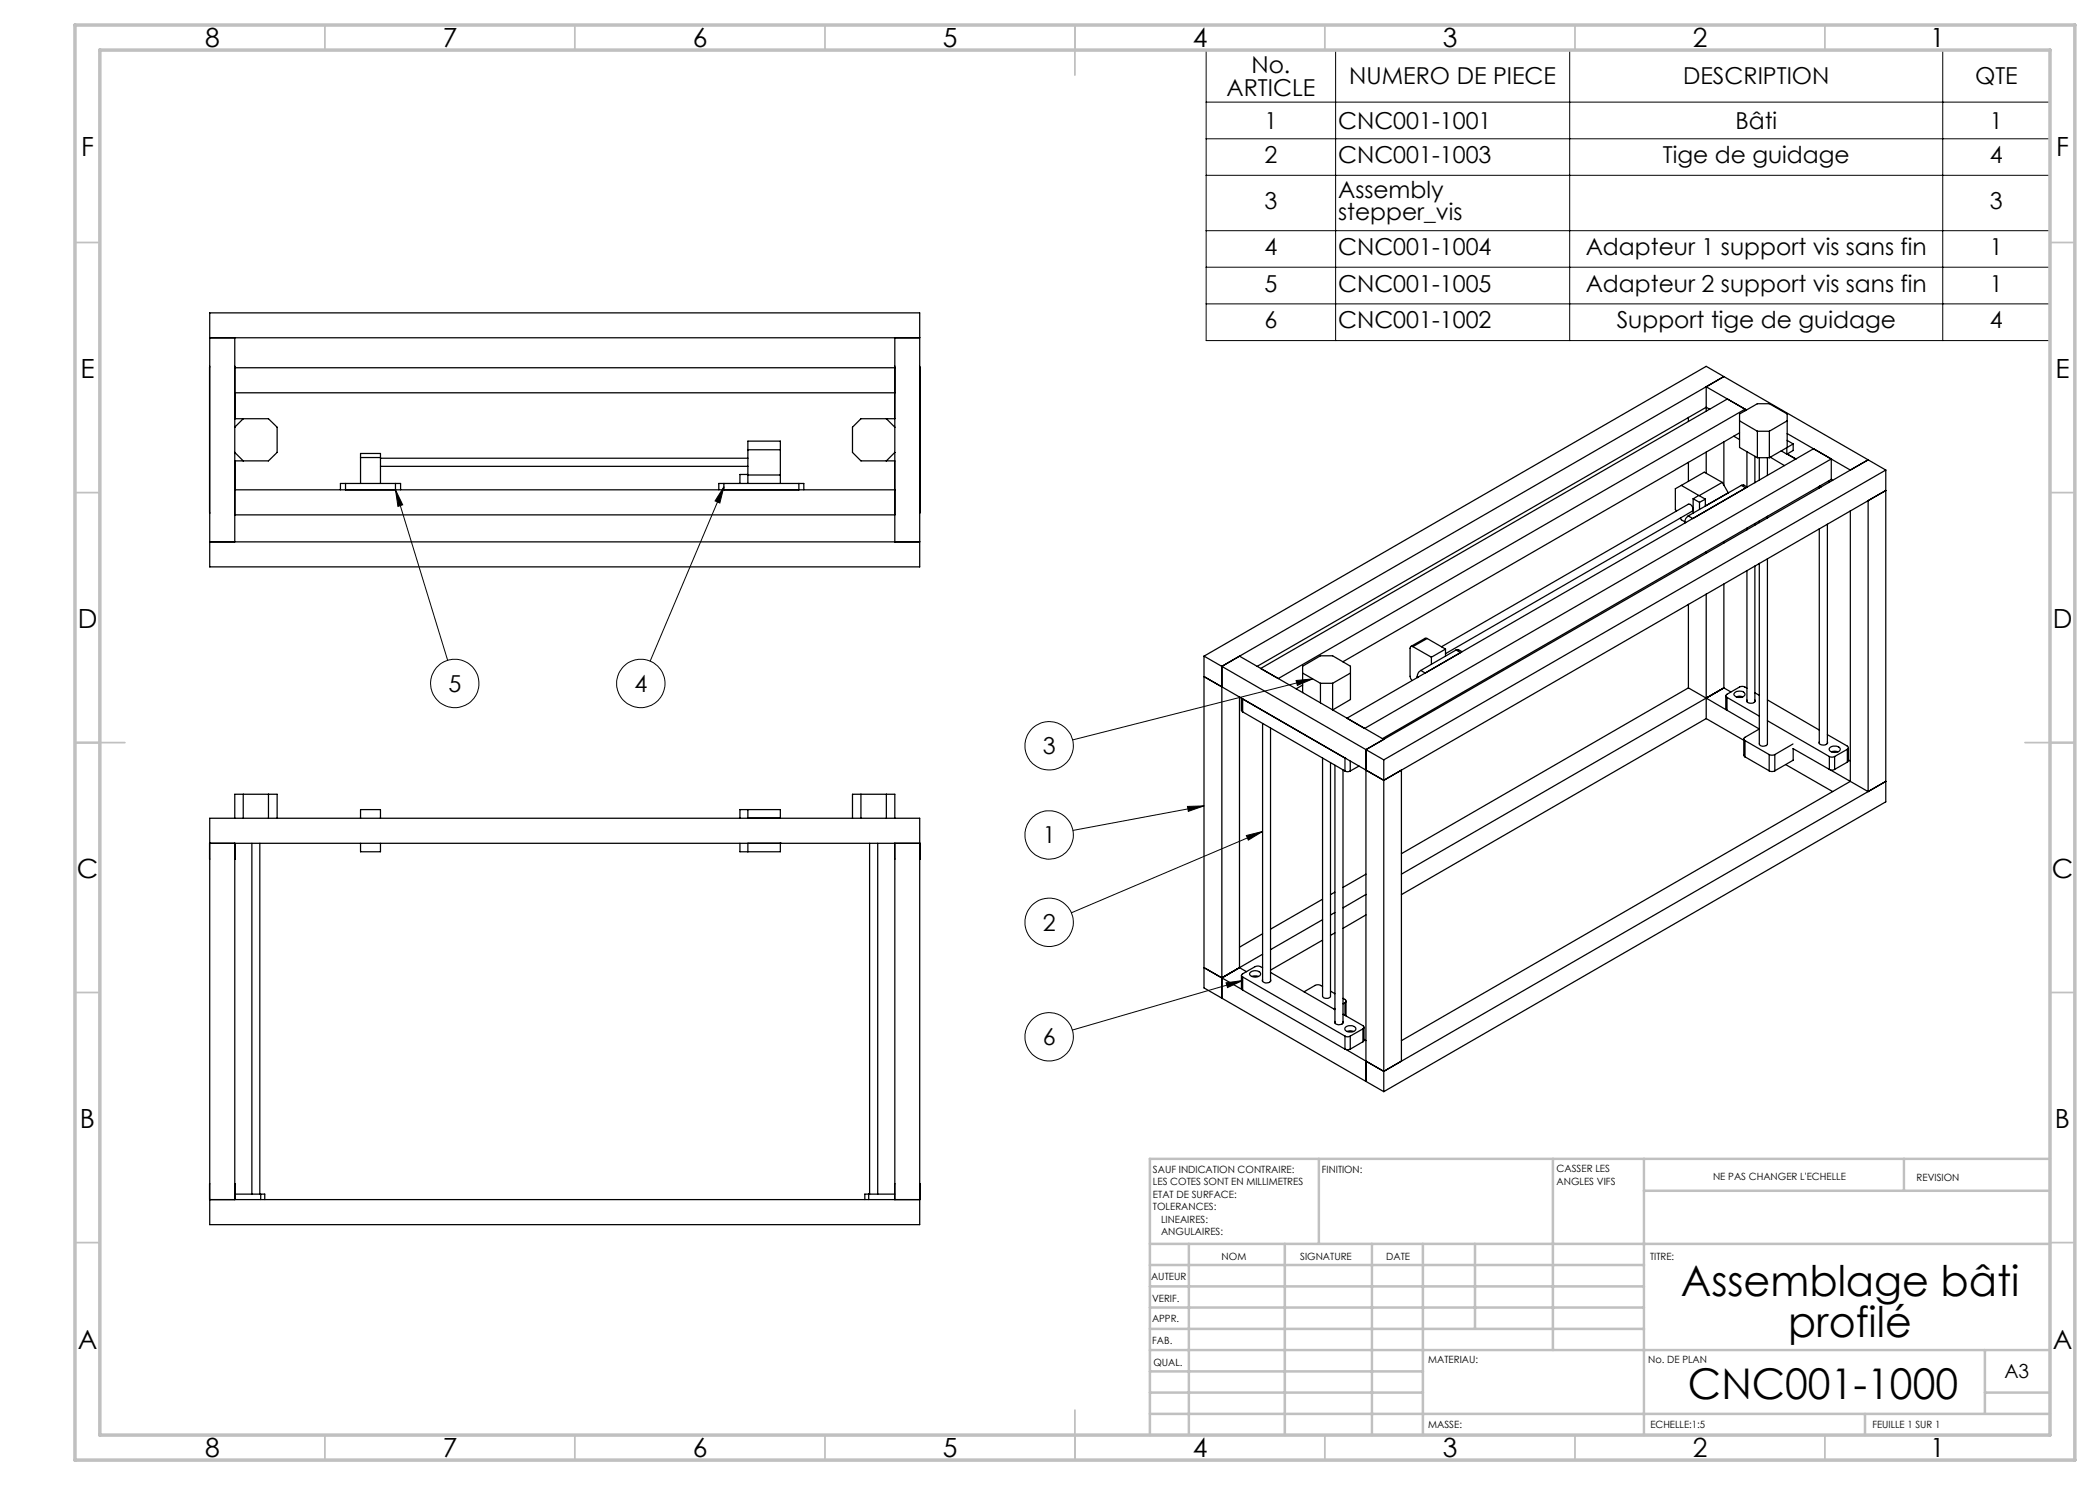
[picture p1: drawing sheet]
<svg xmlns="http://www.w3.org/2000/svg" width="420mm" height="297mm" viewBox="0 0 420 297" stroke-linecap="round" stroke-linejoin="round" font-family="sans-serif">
<g fill="none" stroke="#000" stroke-width=".25">
<path d="M41.9 73.2v29.5M41.9 62.6h142v50.8h-142zM41.9 67.6h142M47 73.2v.4M47 67.6v40.8M47 78.6h132M47 73.6h132M47 78.6v5.1M179 73.2l-.1 .3M179 67.6v40.8M183.9 73.2v29.5M341.2 77.4l3.6-2.1-100.4 58"/>
<path d="M341.2 77.4v4.9M341.2 77.4l8.1 4.6M47 83.7h6.7l1.7 1.7v5.1l-1.7 1.7h-6.7M47 98h132M47 90.5l1.6 1.7M47 92.2v5.8M48.6 83.7l-1.6 1.7M69.1 96.7h-1v1.3M69.1 96.7v1.3M69.1 96.7h10M72.1 91.5v-.8h4v.8M72.1 91.5v5.2"/>
<path d="M72.1 91.5h4M76.1 91.5v5.2M76.1 91.6h73.5M76.1 93.3h73.5M79.1 96.7h1v1.3M79.1 96.7v1.3M144.8 96.7h-1v1.3M144.8 96.7h15M144.8 96.7v1.3M148 96.7v-1.8h1.6v-6.7h6.5v8.5M149.6 90h6.5M156.1 95h-6.5v1.7"/>
<path d="M159.8 96.7h1v1.3M159.8 96.7v1.3M177.3 83.7l1.7 1.7M179 83.7h-6.8l-1.7 1.7v5.1l1.7 1.7h6.8M179 90.5l-1.7 1.7M336.3 97.1l3.5 2-1.2 .7M336.3 97.1l-1.2 .7v4.1l.2 .3M337.7 83.5v.8M337.7 92.5v3.8M338.6 99.8l1.3 .7M338.6 99.8v2.8M341.1 99.8l-1.2 .7"/>
<path d="M341.1 99.8v1.4M341.2 90.4v4.2M341.9 81.8l-.7-.3-89.8 51.8M344.5 96.5l-3.6-2.1-4.6 2.7M344.5 96.5l-4.7 2.6 1.3 .7M344.5 96.5l1.2 2.1M344.8 88.4v8.6M346.7 87.2l1.2 .7M347.9 84.2l3.6 2.1M347.9 86.6l-79.3 45.8M348.3 97.1l.4-.1 .8 .4M348.3 97.1l.8 .5-10.5 6.1-1-.5"/>
<path d="M348.3 97.1l-10.7 6.1M349 81.8v.4M349.4 90.3v7.1M351 91.3v5.3M351.5 86.3h2.4M351.5 86.3v5.2M351.5 91.5h2.4M351.9 91.5v4.5M353.5 91.5v3.6M353.9 86.3v5.2M354 91.4l2.9 1.7M356.2 90.2l1.2 .6"/>
<path d="M357.4 90.8v-1.3l-3.5 2M357.4 90.8l1.8 1M357.4 84.2l-3.5 2.1M357.4 88.1l1.2 .7M357.4 86.7l12.7 7.3 3.5-2-100.4 57.9M358.6 88.8l-1.2 .7v-6.7l-3.5-2.1h-2.4l-3.6 2.1v6.7l3.6 2M358.6 88.8v1.3l-1.2 .7M363.9 97.3v.3M364 97.2l.3 .2M365.9 96.1v.3M366.3 91.8l-93.4 53.9M366.3 91.8l-3.6-2.1-93.3 53.9"/>
<path d="M366.3 95.9l-89.8 51.8M366.3 91.8v4.1M366.3 95.9l.2 .2M377.2 94l-36-20.7-100.4 57.9M377.2 94l-100.4 58M377.2 94v66.4l-100.4 57.9M41.9 108.4h142M47 103h132M336.1 103.6l.2 .4 .6 .3M336.9 104.4v.2M336.9 104.4l.2 .1M337.6 103.2a1.6 1.6 0 0 0-.7 1.2"/>
<path d="M337.7 112.4v.3M339.9 100.5v1.4M341.2 110.3v.4M341.2 118.8v24.9M344.8 108.3v.3M344.8 116.8v20.8M349.4 105.6v.4M349.4 114.1v26.2M351 104.7v.3M351 113.2v27.1M351.9 104.2v.3M353.5 111.8v37a.98 .98 0 0 1-1.6 0v-36.1"/>
<path d="M353.5 103.3v.3M363.9 105.8v42.9M365.5 104.8v43.9M370.1 102.2v54.1M240.8 131.2l3.6 2.1M240.8 131.2v66.4l3.6 2M240.8 135.3l36 20.8M244.4 133.3v66.3M244.4 133.3l3.5-2.1 28.9 16.7-3.6 2M244.4 133.3l28.8 16.6M247.9 139.4v54.1l1.4 .8M248.3 139.6v2.5l.2 .3"/>
<path d="M248.4 139.7l.1 .1M248.5 139.8l20.5 11.8M248.5 139.8v2.6M252.1 133.7l93.4-53.9 3.5 2-93.3 53.9zM260.5 138.5v-5.3l3.6-2h2.4l3.6 2v6.7l-3.5 2.1M260.5 134.6l3.6 2.1M260.5 137l-1.3 .8M264.1 136.7h2.4M264.1 136.7v3.9M266.5 136.7v5.3M270.1 134.6l-3.6 2.1M282.6 129.3a.35 .35 0 0 0-.4 0 .35 .35 0 0 0-.2 .3v5.7l.4 .8"/>
<path d="M282.6 129.3l3.7 2.1M283.5 135.3v.2M283.5 135.3l.1 .1M284.2 134.1a1.38 1.38 0 0 0-.7 1.2M285.4 127.7h-.4l-2.8 1.6M285.4 127.7l-2.8 1.6M285.4 127.7l3.7 2.1M286.3 131.4v1.5M288.3 129.4l49.3-28.5a.92 .92 0 0 1 .9 1.3l-49.4 28.5M289.1 129.8l-2.8 1.6M289.1 129.8v1.4M291.2 130l.4-.1 .8 .4"/>
<path d="M291.2 130l.9 .5-7.1 4.1-.8-.5M291.2 130l-7 4.1M337.7 137.6l-57.4 33.1M337.7 137.6l3.5 2M337.7 120.9v16.7M341.2 139.6l4 2.4M344.8 137.6l-64.5 37.2M344.8 137.6l1.4 .8M344.8 137.6l-3.6 2M345.2 139.2v2.6l.2 .3M345.4 139.5l6.5 3.7M345.4 139.5v2.6"/>
<path d="M347 138.5a1.36 1.36 0 0 1 2 .3 1.29 1.29 0 0 1-2.2 0zM347.2 139.4l.7-.2 .6 .2M349.4 137.7l-.7-.4h-.5l-2.8 1.5a.33 .33 0 0 0-.2 .4 .33 .33 0 0 0 .2 .3M351 138.6l.9 .5M353.5 140l10.4 6M48.6 158.9v4.8M53.7 158.9v4.8M172.2 158.9v4.8M177.3 158.9v4.8M248.5 142.4l20.5 11.8M252.5 144.7v51.5M254.1 145.6v50.6"/>
<path d="M264.5 151.6v47.6a.92 .92 0 0 0 1.6 0v-46.7M267 153.1v51.5M268.6 154v50.6M269 151.6l.2 .1M269 154.2l.4 .1 .7-.1M269 151.6v2.6M270.1 152.2v2M271.8 153.2l-1.7 1M273.2 149.9l3.6 2.1M273.2 149.9v66.4M276.8 156.1l100.4-58-3.6 2v58.2M276.8 152v66.3"/>
<path d="M276.8 156.1l3.5-2.1v58.2l-3.5 2.1M341.2 143.7l-60.9 35.2M341.2 143.7l7.6 4.4M345.4 142.1l6.5 3.7-2.9 1.7a.35 .35 0 0 0-.2 .3 .35 .35 0 0 0 .2 .3M348.8 147.8v3.3l.2 .3M349 148.1l4.8 2.8M349 151.4l4.8 2.8M349 148.1v3.3M349.4 140a.77 .77 0 0 0 1.2 .6l.3-.2 .1-.4M353.5 144.1l12.4 7.2M353.8 150.9l.6 .2 .6-.2M353.8 154.2l.5 .1 .7-.1"/>
<path d="M353.8 150.9v3.3M355 150.9v3.3M357.2 152.9l9.3 5.4M358.6 149.7l7.3 4.2M358.6 148.8l-3.6 2.1M358.6 149.7v2.3l-3.6 2.2M363.9 148.4a.77 .77 0 0 0 1.2 .6l.4-.4v-.2M365.5 146.9l4 2.3a.34 .34 0 0 1 .2 .3 .34 .34 0 0 1-.2 .4M365.9 151.3l.5 .1 .5-.1M365.9 153.9l.4 .1 .6-.1M365.9 151.3v2.6M366 149.5a1.33 1.33 0 0 1 2.1 .4 1.29 1.29 0 0 1-2.3 0z"/>
<path d="M366.1 154l4 2.3M366.3 150.4l.6-.2 .7 .2M366.9 151.3v2.6M369.5 149.9l-2.6 1.4M369.5 149.9v2.5M369.5 152.4l-2.6 1.5M369.7 149.5v2.7l-.2 .2M369.7 152l.4 .2M370.1 156.3l3.5 2M370.1 156.3l-89.8 51.8M373.6 158.3l3.6-2-100.4 58M41.9 171.8v-3.1h142.1l-.1 3.1"/>
<path d="M41.9 163.7h142v81.2h-142zM47 163.7v-4.8h8.4v4.8M47 168.7v71.2M47 168.7v3.1M50.4 168.7v70.1M52 168.7v70.1M72.1 163.7v-1.8h4v1.8M72.1 168.7v1.7h4v-1.7M148 163.7v-1.8h8.1v1.8M148 168.7v1.7h8.1v-1.7M149.6 161.9v1.7h6.5M149.6 168.7v1.7"/>
<path d="M156.1 168.7h.1M170.5 163.7v-4.8h8.5v4.8M173.9 168.7v70.1M175.5 168.7v70.1M178.9 168.7l.1 71.2M178.9 171.8h.1M264.5 179.8l-10.4 6M267 178.4l-.9 .5M273.2 178.9l-4.6 2.7M273.2 174.8l-4.6 2.7M240.8 193.5l7.6 4.4M244.4 199.6l28.8 16.7"/>
<path d="M248.3 195.1v2.6l.2 .3M248.5 195.4v2.6M248.5 195.4l20.5 11.8M248.5 198l20.5 11.8M250.1 194.4a1.36 1.36 0 0 1 2 .4 1.26 1.26 0 0 1-2.2 0zM250.4 195.3l.4-.1 .9 .1M252.5 193.6l-.8-.4-.6 .1-2.6 1.5a.33 .33 0 0 0-.2 .3 .33 .33 0 0 0 .2 .3M252.5 195.9a.77 .77 0 0 0 1.2 .6l.4-.2v-.4M252.5 190.8l-8.1 4.8M252.5 186.8l-4.6 2.6M254.1 194.5l12.9 7.4M264.5 197.3a1.33 1.33 0 0 0-1.5-.2l-2.2 1.3"/>
<path d="M264.5 183.9l-10.4 6M264.5 188l-10.4 6M266.1 198.2l.9 .6M267 182.5l-.9 .5M267 186.6l-.9 .5M268.6 199.7l.4 .2a.37 .37 0 0 1 .2 .3 .37 .37 0 0 1-.2 .4M273.2 183l-4.6 2.7M267 204.3a.77 .77 0 0 0 1.2 .6l.4-.4v-.2M267 201.7l-.2 .1M268.6 202.8l4 2.3a.34 .34 0 0 1 .2 .4 .34 .34 0 0 1-.2 .3M269 207.2l.4 .2 .7-.2M269 209.8l.4 .1 .7-.1"/>
<path d="M269 200.6v2.5M269 207.2v2.6M269 200.6l-.4 .2M269.1 205.5a1.33 1.33 0 0 1 2.1 .3 1.29 1.29 0 0 1-2.2 0zM269.2 200.2v3M269.2 209.9l7.6 4.4M269.4 206.3l.7-.1 .6 .1M270.1 207.2v2.6M272.6 205.8l-2.5 1.4M272.6 205.8v2.5M272.6 208.3l-2.5 1.5M272.8 205.5v2.6l-.2 .2"/>
<path d="M272.8 207.9l.4 .2M273.2 216.3l3.6 2M41.9 236.7v3.2h142.1l-.1-3.2M47 236.7v3.2M47 238.8h5.1M52.1 238.8h.9v1.1M52.1 238.8v1.1M173.7 238.8h-.7v1.1M173.7 238.8h5.2M173.7 238.8v1.1M178.9 236.7h.1"/>
</g>
<g fill="none" stroke="#000" stroke-width=".2">
<path d="M241.2 10h168.8v58.1h-168.8zM267.1 10v58.1M313.9 10v58.1M388.5 10v58.1M241.2 20.4h168.8M241.2 27.8h168.8M241.2 35.1h168.8M241.2 46.1h168.8M241.2 53.4h168.8M241.2 60.8h168.8M79.1 98l10.4 34.1M79.1 98l1.4 3-.9 .3z"/>
<path d="M144.8 97.4l-.8 3.2-1-.4zM144.8 97.4l-14.8 34.8M259.2 136.1l3.3-.3-3 1.3zM262.5 135.8l-48 12.2M237.5 161.3l3.3-.1-3.1 1.1zM240.8 161.2l-26.2 4.9M249.3 167.1l3.2-.8-2.8 1.7zM252.5 166.3l-38.2 16.3M245.2 196.6l3.3-.5-3 1.4zM248.5 196.1l-34 9.9"/>
<circle cx="90.9" cy="136.7" r="4.8"/>
<circle cx="128.2" cy="136.7" r="4.8"/>
<circle cx="209.8" cy="149.2" r="4.8"/>
<circle cx="209.8" cy="167" r="4.8"/>
<circle cx="209.8" cy="184.5" r="4.8"/>
<circle cx="209.8" cy="207.4" r="4.8"/>
</g>
<g fill="none" stroke="#c0c0c0" stroke-width=".35">
<path d="M65 5v5M115 5v5M165 5v5M215 5v10M265 5v5M315 5v5M365 5v5M15 48.5h5M410 48.5h5M15 98.5h5M410 98.5h5M15 148.5h10"/>
<path d="M405 148.5h10M15 198.5h5M410 198.5h5M15 248.5h5M410 248.5h5M65 287v5M115 287v5M165 287v5M215 282v10M265 287v5M315 287v5M365 287v5"/>
</g>
<g fill="none" stroke="#c0c0c0" stroke-width=".5">
<path d="M263.8 231.8v17M310.6 231.8v38.2M328.8 231.8v55.2M328.8 238.2h81.2M380.8 231.8v6.4M410 231.8h-180v55.2M230 248.8h180M230 257.3h98.8M230 253h98.8M237.8 248.8v38.2M257 248.8v38.2M274.4 248.8v38.2"/>
<path d="M284.6 248.8v38.2M295 248.8v17M230 265.8h98.8M230 261.5h98.8M230 278.5h54.6M230 274.3h54.6M230 270h180M397 278.5h13M397 270v12.8M230 282.8h180M373 282.8v4.2"/>
</g>
<path d="M15 5h400v287h-400zM20 10h390v277h-390z" fill="none" stroke="#c0c0c0" stroke-width=".7"/>
<path d="M79.1 98l1.4 3-.9 .3zM144.8 97.4l-.8 3.2-1-.4zM249.3 167.1l3.2-.8-2.8 1.7zM259.2 136.1l3.3-.3-3 1.3zM245.2 196.6l3.3-.5-3 1.4zM237.5 161.3l3.3-.1-3.1 1.1z" fill="#000"/>
<g font-size="8.5">
<text x="336.2" y="259.3">Assemblage bâti</text>
<text x="357.6" y="267.4">profilé</text>
<text x="337.6" y="279.7">CNC001-1000</text>
</g>
<g font-size="5.3">
<text x="41" y="9.5">8</text>
<text x="88.5" y="9.5">7</text>
<text x="138.5" y="9.5">6</text>
<text x="188.5" y="9.5">5</text>
<text x="238.5" y="9.5">4</text>
<text x="288.5" y="9.5">3</text>
<text x="338.5" y="9.5">2</text>
<text x="386" y="9.5">1</text>
<text x="16.2" y="31.3">F</text>
<text x="411.2" y="31.3">F</text>
<text x="16.1" y="75.5">E</text>
<text x="411.1" y="75.5">E</text>
<text x="15.5" y="125.5">D</text>
<text x="410.5" y="125.5">D</text>
<text x="15.4" y="175.5">C</text>
<text x="410.4" y="175.5">C</text>
<text x="16" y="225.5">B</text>
<text x="411" y="225.5">B</text>
<text x="15.5" y="269.8">A</text>
<text x="410.5" y="269.8">A</text>
<text x="41" y="291.5">8</text>
<text x="88.5" y="291.5">7</text>
<text x="138.5" y="291.5">6</text>
<text x="188.5" y="291.5">5</text>
<text x="238.5" y="291.5">4</text>
<text x="288.5" y="291.5">3</text>
<text x="338.5" y="291.5">2</text>
<text x="386" y="291.5">1</text>
</g>
<g font-size="4.7">
<text x="250.3" y="14.6">No.</text>
<text x="269.9" y="16.9">NUMERO DE PIECE</text>
<text x="336.6" y="16.9">DESCRIPTION</text>
<text x="395" y="16.9">QTE</text>
<text x="245.3" y="19.1">ARTICLE</text>
<text x="252.9" y="25.7">1</text>
<text x="267.6" y="25.7">CNC001-1001</text>
<text x="347.1" y="25.7">Bâti</text>
<text x="398" y="25.7">1</text>
<text x="252.9" y="32.6">2</text>
<text x="267.6" y="32.6">CNC001-1003</text>
<text x="332.6" y="32.6">Tige de guidage</text>
<text x="398" y="32.6">4</text>
<text x="252.9" y="41.8">3</text>
<text x="267.6" y="39.6">Assembly</text>
<text x="398" y="41.8">3</text>
<text x="267.6" y="44.1">stepper_vis</text>
<text x="252.9" y="51">4</text>
<text x="267.6" y="51">CNC001-1004</text>
<text x="317.1" y="51">Adapteur 1 support vis sans fin</text>
<text x="398" y="51">1</text>
<text x="252.9" y="58.3">5</text>
<text x="267.6" y="58.3">CNC001-1005</text>
<text x="317.1" y="58.3">Adapteur 2 support vis sans fin</text>
<text x="398" y="58.3">1</text>
<text x="252.9" y="65.7">6</text>
<text x="267.6" y="65.7">CNC001-1002</text>
<text x="323.3" y="65.7">Support tige de guidage</text>
<text x="398" y="65.7">4</text>
<text x="89.7" y="138.4">5</text>
<text x="126.9" y="138.4">4</text>
<text x="208.5" y="150.8">3</text>
<text x="208.5" y="168.7">1</text>
<text x="208.5" y="186.2">2</text>
<text x="208.5" y="209">6</text>
</g>
<text font-size="3.9" x="400.9" y="275.5">A3</text>
<g font-size="2">
<text x="230.6" y="234.6">SAUF INDICATION CONTRAIRE:</text>
<text x="230.6" y="237.1">LES COTES SONT EN MILLIMETRES</text>
<text x="230.6" y="239.6">ETAT DE SURFACE:</text>
<text x="264.4" y="234.6">FINITION:</text>
<text x="311.3" y="234.5">CASSER LES</text>
<text x="311.3" y="237">ANGLES VIFS</text>
<text x="342.6" y="236">NE PAS CHANGER L'ECHELLE</text>
<text x="383.3" y="236.2">REVISION</text>
<text x="230.6" y="242.1">TOLERANCES:</text>
<text x="232.2" y="244.6">LINEAIRES:</text>
<text x="232.2" y="247.1">ANGULAIRES:</text>
<text x="244.3" y="252">NOM</text>
<text x="260" y="251.9">SIGNATURE</text>
<text x="277.2" y="251.9">DATE</text>
<text x="330" y="251.9">TITRE:</text>
<text x="230.2" y="256.1">AUTEUR</text>
<text x="230.4" y="260.3">VERIF.</text>
<text x="230.4" y="264.4">APPR.</text>
<text x="230.5" y="268.8">FAB.</text>
<text x="230.7" y="273.1">QUAL.</text>
<text x="285.7" y="272.5">MATERIAU:</text>
<text x="329.6" y="272.5">No. DE PLAN</text>
<text x="285.6" y="285.5">MASSE:</text>
<text x="330.1" y="285.6">ECHELLE:1:5</text>
<text x="374.5" y="285.6">FEUILLE 1 SUR 1</text>
</g>
</svg>
